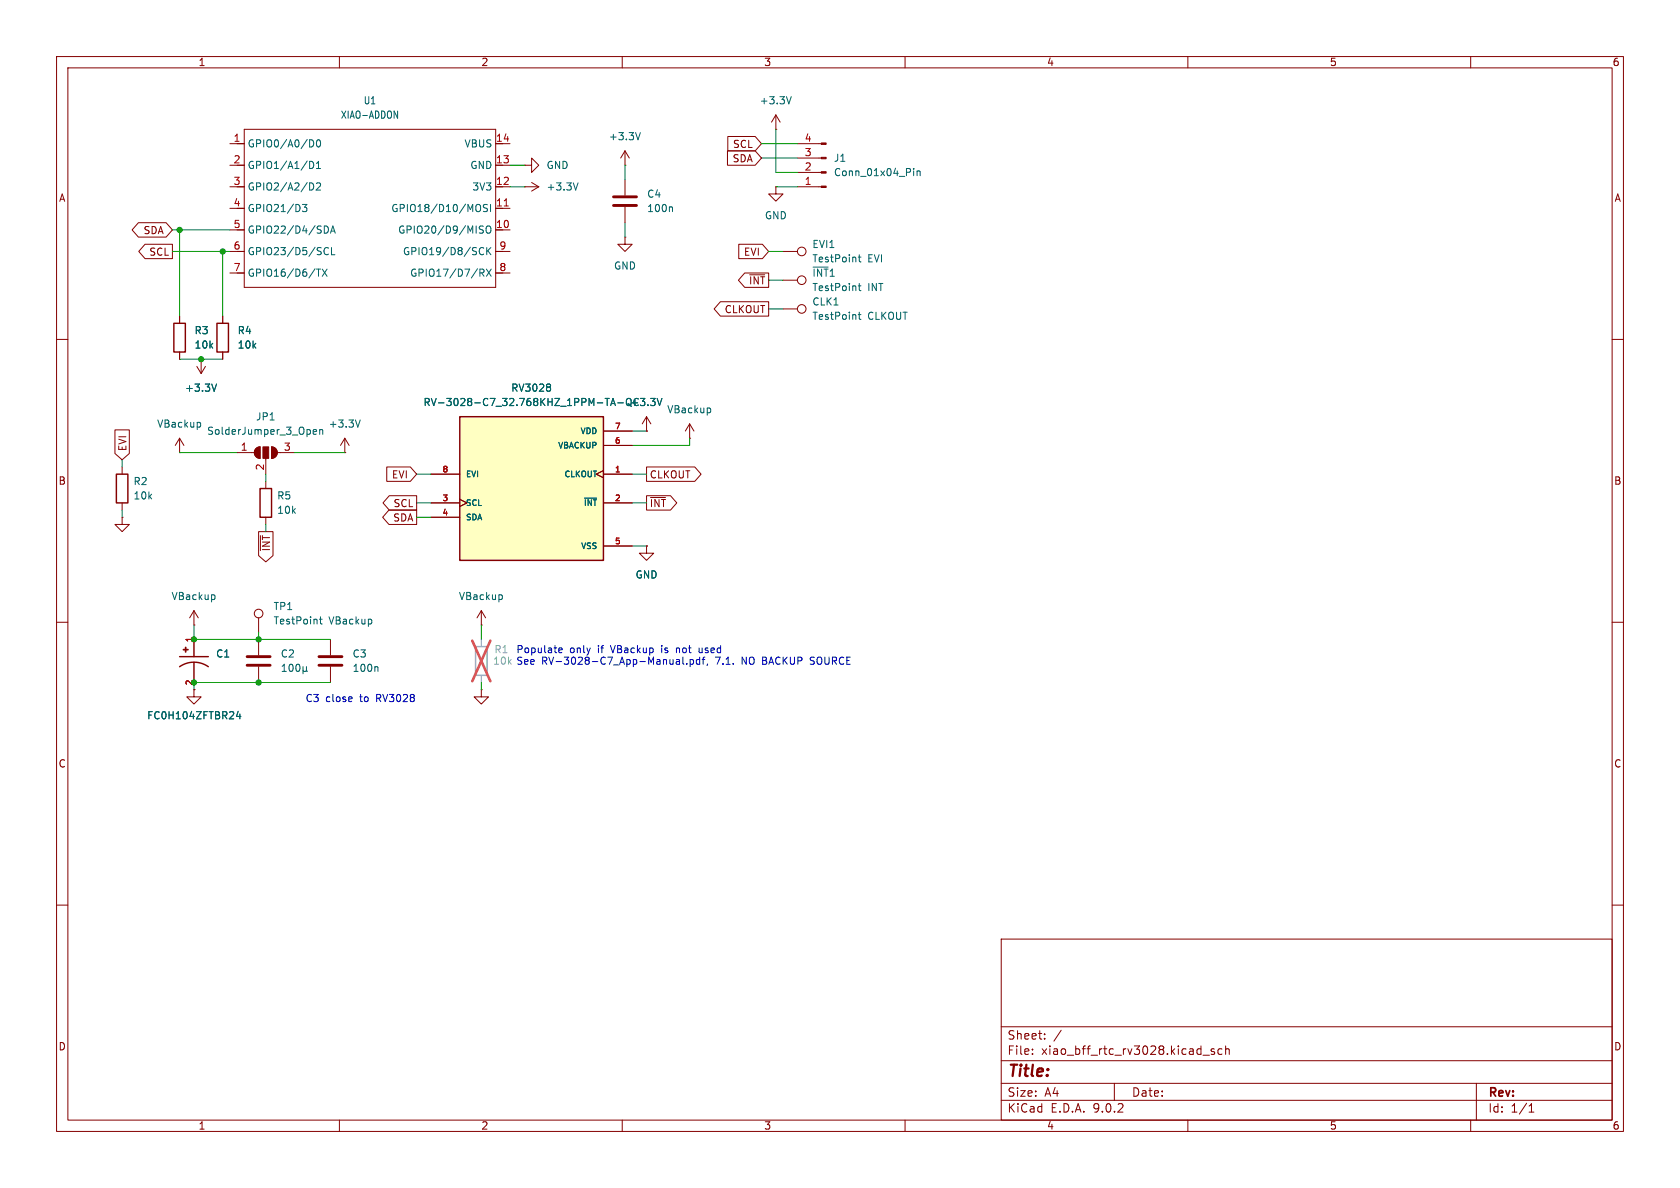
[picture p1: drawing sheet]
<svg xmlns="http://www.w3.org/2000/svg" width="297mm" height="210mm" viewBox="0 0 297 210" stroke-linecap="round" stroke-linejoin="round" font-family="sans-serif">
<g fill="none" stroke="#840000" stroke-width=".18">
<path d="M10 10h277v190h-277zM12 12h273v186h-273zM60 10v2M110 10v2M160 10v2M210 10v2M260 10v2M92.7 33h.1M92.7 29.2h1.3v-1.3l1.2 1.3-1.2 1.3v-1.3M92.7 29.2h.1M92.7 33h2.5M94 32.3l1.2 .7"/>
<path d="M95.2 33l-1.2 .8M137.2 22.9h.1M137.2 20.3l-.8 1.3M137.2 20.3l.7 1.3M137.2 20.3v2.6M138.4 44.5h2.6M10 60h2M114.3 76.2h.1M114.3 73.7l-.8 1.2M114.3 73.7l.8 1.2M114.3 73.7v2.5M285 60h2"/>
<path d="M114.3 96.5v1.3h1.3l-1.3 1.3-1.3-1.3h1.3M114.3 96.5h.1M10 110h2M34.3 110.5h.1M34.3 108l-.8 1.2M34.3 108l.8 1.2M34.3 108v2.5M45.7 109.2v2.6M58.4 113v2.8M58.4 117.9v2.8M285 110h2M10 160h2"/>
<path d="M177 166h108v32h-108zM285 160h2M60 198v2M110 198v2M160 198v2M177 194.5h108M177 191.5h108M177 187.5h108M177 181.5h108M182.5 186.3v.1M182.5 185.5v.1M184.7 183.6v.1"/>
<path d="M184.7 182.8v.1M187.6 182.1l-1.3 2M197 191.5v3M210 198v2M212.7 186.5h1.1M214.7 185.5l-.4-.1-.2 .2 .1 .2 .5 .2v.3h-.6M216 185.5l-.4-.1-.3 .3v.4l.2 .2h.5M216.7 185.5l.2-.1 .3 .1 .1 .9M216.7 184.9v1.5M260 198v2M261 191.5v6.5M270.3 196.6h.9"/>
<path d="M270.3 195.5l.4-.4v1.5"/>
<circle cx="141.7" cy="44.4" r=".76"/>
<circle cx="45.7" cy="108.5" r=".76"/>
</g>
<path d="M139.9 17.1l-.4 1.3M102.2 32.3l-.4 1.3M151.7 45.5h.5M151.9 45v1.1l.3 .2M117 70.4l-.4 1.3M37.8 105.1l.2 .3v.3l-.2 .3M56.5 109.5h.5M56.7 109v1.1l.3 .2M66.6 117.8l.2 .2v.7" fill="none" stroke="#006464" stroke-width=".18"/>
<path d="M56.4 116.1h4.1M56.4 117.6h4.1" fill="none" stroke="#840000" stroke-width=".51"/>
<path d="M81.3 73.7h25.4v25.4h-25.4z" fill="#ffffc2"/>
<path d="M30.7 57.2h2.1v5h-2.1zM38.4 57.2h2v5h-2zM81.3 73.7h25.4v25.4h-25.4zM20.6 83.8h2v5.1h-2zM46 86.4h2v5h-2zM31.7 117.9a4.4 4.4 0 0 1 5.1 0M31.7 116.1h5.1M34.3 113v3.1M34.3 117.1v3.6" fill="none" stroke="#840000" stroke-width=".25"/>
<g fill="none" stroke="#840000" stroke-width=".18">
<path d="M24.5 39.4h4.9l1.1 1.2-1.1 1.3h-4.9l-1.1-1.3zM40.6 33h2.6M40.6 25.4h2.6M40.6 29.2h2.6M40.6 36.8h2.6M43.2 22.9h44.4v27.9h-44.4zM87.6 33h2.6M87.6 25.4h2.6M87.6 29.2h2.6M87.6 36.8h2.6M110.5 29.2h.1M110.5 26.7l-.8 1.2"/>
<path d="M110.5 26.7l.8 1.2M110.5 26.7v2.5M110.5 31.8v2.7M110.5 36.6v2.8M128.6 26.7h4.9l1.1 1.2-1.1 1.3h-4.9zM128.7 24.1h4.8l1.1 1.3-1.1 1.3h-4.8zM137.2 33v1.3h1.2l-1.2 1.3-1.3-1.3h1.3M137.2 33h.1M141 33h4.2M141 30.5h4.2M141 27.9h4.2M141 25.4h4.2"/>
<path d="M25.6 43.2h4.9v2.5h-4.9l-1.1-1.2zM31.7 55.9v1.3M39.4 55.9v1.3M40.6 40.6h2.6M40.6 44.5h2.6M40.6 48.3h2.6M87.6 40.6h2.6M87.6 44.5h2.6M87.6 48.3h2.6M110.5 41.9v1.3h1.3l-1.3 1.3-1.3-1.3h1.3M110.5 41.9h.1M127.4 53.3h8.5v2.6h-8.5l-1.2-1.3z"/>
<path d="M130.6 43.2h4.2l1.1 1.3-1.1 1.2h-4.2zM131.7 48.3h4.2v2.5h-4.2l-1.2-1.3zM132.5 48.6h2.7M138.4 54.6h2.6M138.4 49.5h2.6M20.3 76h2.6v4.2l-1.3 1.1-1.3-1.1zM31.7 77.5l-.7 1.2M31.7 77.5l.8 1.2M31.7 62.2v1.3M31.7 77.5v2.5M34.8 64.8l.8 1.2M35.6 63.5h.1"/>
<path d="M35.6 63.5v2.5M36.3 64.8l-.7 1.2M39.4 62.2v1.3M45.3 79.3l.7-.3v2a1.02 1.02 0 0 1-1-.6 1.02 1.02 0 0 1 .3-1.1zM48 79a1.02 1.02 0 0 1 1 1 1.02 1.02 0 0 1-1 1zM61 77.5l-.8 1.2M61 77.5l.7 1.2M61 77.5v2.5M106.7 76.2h5.1M106.7 78.7h5.1M114.3 76.2h.1M121.9 77.5h.1"/>
<path d="M121.9 74.9l-.7 1.3M121.9 74.9l.8 1.3M121.9 74.9v2.6M21.6 91.4v1.3h1.3l-1.3 1.3-1.3-1.3h1.3M21.6 91.4h.1M21.6 82.6v1.2M21.6 88.9v1.3M31.7 80h.1M41.9 80h3.1M45.7 94h2.6v4.2l-1.3 1.1-1.3-1.1zM46 94.7v2.6M47 81v2.8"/>
<path d="M47 85.1v1.3M47 91.4v1.3M49 80h3.1M61 80h.1M68.4 82.5h4.1l1.2 1.3-1.2 1.3h-4.1zM68.8 90.2h4.9v2.5h-4.9l-1.2-1.3zM68.8 87.6h4.9v2.6h-4.9l-1.1-1.3zM76.2 83.8h5.1M76.2 88.9h5.1M76.2 91.4h5.1M81.3 88.3l1.2 .6-1.2 .6M106.7 83.2l-1.3 .6 1.3 .7"/>
<path d="M106.7 83.8h5.1M106.7 88.9h5.1M106.7 96.5h5.1M114.3 87.6h4.2l1.1 1.3-1.1 1.3h-4.2zM114.3 82.5h8.5l1.1 1.3-1.1 1.3h-8.5zM114.3 96.5h.1M115 87.9h2.7M45.7 113v2.8M45.7 117.9v2.8M85.1 110.5h.1M85.1 108l-.8 1.2M85.1 108l.8 1.2"/>
<path d="M85.1 108v2.5M34.3 121.9v1.3h1.3l-1.3 1.3-1.3-1.3h1.3M34.3 121.9h.1M85.1 121.9v1.3h1.3l-1.3 1.3-1.3-1.3h1.3M85.1 121.9h.1"/>
<circle cx="141.7" cy="49.5" r=".76"/>
<circle cx="141.7" cy="54.6" r=".76"/>
</g>
<g fill="none" stroke="#006464" stroke-width=".18">
<path d="M69.7 19.6l.6 1.3v-1.3M53.5 36.1h.8l-.5 .5 .4 .1v.6l-.2 .1-.5-.1M54.7 28.5a.64 .64 0 0 1 .8 .7 .64 .64 0 0 1-.8 .6M54.7 32.3a.64 .64 0 0 1 .8 .7 .64 .64 0 0 1-.8 .6M55 24.7a.68 .68 0 0 1 .5 .6 .68 .68 0 0 1-.5 .7M55.9 32.5l.5-.2 .3 .4-.8 .9h.8M55.9 29.8h.8M55.9 28.9l.4-.4v1.3M56.1 24.8l.1-.1a.68 .68 0 0 1 .5 .6 .68 .68 0 0 1-.5 .7 .84 .84 0 0 1-.1-1.2zM57.3 39.9a.64 .64 0 0 1 .8 .7 .64 .64 0 0 1-.8 .6M84.7 36.1l.1 .1a.81 .81 0 0 1-.1 1.2M85 39.9l.4 .1"/>
<path d="M86.2 36.2l-.5-.1-.2 .2v.3l.6 .3 .1 .3-.3 .2-.5-.1M86.7 36.1v1.3M113.2 23.4l-.4 1.3M118.7 36.6l.2 .1v.7M161.5 29.8v.1M161.5 30.2v.9M162.1 30.2v.9M162.1 30.3l.2-.1 .3 .1 .1 .8M55.9 47.6h.8M56.3 47.6v1.2M57 47.6l.8 1.2M57.3 44.7l.4 .3 .4-.1"/>
<path d="M57.8 47.6l-.8 1.2M58.1 43.9l-.4-.1-.4 .3M58.4 41.2l.4-1.3 .5 1.3M58.5 40.9h.6M58.6 43.8v1.2h.6M84.8 47.6h.5l.3 .2-.2 .4h-.6M85 40.6l.3 .1 .1 .3-.2 .2h-.3M85 43.8h.3l.2 .1M85.1 48.2l.5 .6M85.5 44.9l-.2 .1h-.3M86 40.1l.2-.2a.43 .43 0 0 1 .6 .5v.4a.42 .42 0 0 1-.4 .4 .42 .42 0 0 1-.5-.4zM86 47.6l.8 1.2"/>
<path d="M86.1 43.8v1.2M86.2 44.3l.6 .7M86.8 43.8l-.7 .7M86.8 47.6l-.8 1.2M151.7 55.6h.5M151.7 50.5h.5M151.9 50.1v1.1l.3 .2M151.9 55.2v1.1l.3 .2M35.2 74.7l.3 .2v.4l-.3 .2M38.3 67.9l-.4 1.3M55.4 76.4l.6-.2-.1-.2-.4-.1-.1 .2v.6h.5M56.5 76.1l.2-.2 .3 .1 .1 .8"/>
<path d="M56.5 75.9v.9M63.7 74.2l-.4 1.3M97.2 68l.1 .1-.1 .3M97.2 68.5l.1 .2-.1 .4M107 70.4h.7M107.3 70.4v1.3M107.9 71.7l.5-1.3 .4 1.3M108.1 71.3h.6M109.2 71.2h1M110.9 70.5a.9 .9 0 0 0 0 1.1M117 70.4l-.4 1.3M125.4 72.1l.2 .3v.3l-.2 .3"/>
<path d="M103.3 88.1h2.2M49.9 118.7h.7M49.9 117.8l.3-.4v1.3M51.2 117.5l.2-.1a.68 .68 0 0 1 .4 .7 .68 .68 0 0 1-.4 .6l-.2-.1-.1-.4zM52.4 117.5l.2-.1a.68 .68 0 0 1 .4 .7 .68 .68 0 0 1-.4 .6l-.2-.1-.1-.4zM53.6 118.5l.2 .2h.2l.2-.2M53.6 117.8v1.3M54.2 118.5l.2 .2M54.2 117.8v.7M88.6 105.1l.2 .3v.3l-.2 .3M42.1 125.7l-.3 .9h.8M42.4 126.2v.9"/>
</g>
<path d="M108.5 34.8h4M108.5 36.3h4M43.7 116.1h4.1M43.7 117.6h4.1" fill="none" stroke="#840000" stroke-width=".51"/>
<g fill="#840000" stroke="#840000" stroke-width=".18">
<path d="M145.2 32.9h.8v.2h-.8z"/>
<path d="M145.2 30.4h.8v.2h-.8z"/>
<path d="M145.2 27.8h.8v.3h-.8z"/>
<path d="M145.2 25.3h.8v.2h-.8z"/>
<path d="M32.8 114.4h.1v.9h-.1z"/>
<path d="M32.4 114.8h.9v.1h-.9z"/>
<path d="M45.3 79.3l.7-.3v2a1.02 1.02 0 0 1-1-.6 1.02 1.02 0 0 1 .3-1.1z"/>
<path d="M46.5 79h1v2h-1z"/>
<path d="M48 79a1.02 1.02 0 0 1 1 1 1.02 1.02 0 0 1-1 1z"/>
</g>
<path d="M89.1 36.4h.8" fill="none" stroke="#a90000" stroke-width=".18"/>
<path d="M84.1 114.3h2v5.1h-2z" fill="none" stroke="#a1a1a1" stroke-width=".25"/>
<path d="M85.1 113v1.3M85.1 119.4v1.3" fill="none" stroke="#a1a1a1" stroke-width=".18"/>
<path d="M83.5 113.3l3.2 7.1M86.7 113.3l-3.2 7.1" fill="none" stroke="#e65255" stroke-width=".46"/>
<g fill="none" stroke="#009600" stroke-width=".18">
<path d="M90.2 33h2.5M90.2 29.2h2.5M110.5 29.2v2.6M110.5 39.4v2.5M134.6 27.9h6.4M134.6 25.4h6.4M137.2 33h3.8M137.2 22.9v7.6h3.8M30.5 44.5h10.1M30.5 40.6h10.1M31.7 40.6v15.3M39.4 44.5v11.4"/>
<path d="M135.9 44.5h2.5M135.9 49.5h2.5M135.9 54.6h2.5M31.7 63.5h7.7M111.8 76.2h2.5M121.9 77.5v1.2h-10.1M21.6 81.3v1.3M21.6 90.2v1.2M31.7 80h10.2M47 83.8v1.3M52.1 80h8.9M73.7 83.8h2.5"/>
<path d="M73.7 88.9h2.5M73.7 91.4h2.5M111.8 83.8h2.5M111.8 88.9h2.5M111.8 96.5h2.5M34.3 110.5v2.5h24.1M45.7 111.8v1.2M85.1 110.5v2.5M58.4 120.7h-24.1v1.2M85.1 120.7v1.2"/>
</g>
<g fill="none" stroke="#0000c2" stroke-width=".18">
<path d="M98.8 115l.6-.2-.1-.2-.3-.1-.2 .2v.6h.5M119.6 114.5v.9M119.8 114.5l-.2 .2M120 116.6l.1 .2v.6M120.1 117.4h-.4M120.1 116.9h-.4M120.7 116.2v1l.2 .2M121.4 117.3v.1M122 116.6h.4l.2 .2-.1 .6h-.5M122 116.6v1.3M123.6 114.5v.7l.3 .2M123.7 116.6h-.4l-.2 .2 .1 .6h.5"/>
<path d="M123.7 116.2v1.2M124.1 116.6h.5M124.4 116.2l-.1 1.2M125.1 117.4l-.1 .2M143.2 117.4h.2M143.5 116.2l-.3 .2 .3 .4"/>
</g>
<g fill="#009600" stroke="#009600" stroke-width=".18">
<circle cx="39.4" cy="44.5" r=".46"/>
<circle cx="31.7" cy="40.6" r=".46"/>
<circle cx="35.6" cy="63.5" r=".46"/>
<circle cx="45.7" cy="120.7" r=".46"/>
<circle cx="45.7" cy="113" r=".46"/>
<circle cx="34.3" cy="113" r=".46"/>
<circle cx="34.3" cy="120.7" r=".46"/>
</g>
<text font-size="2.8" fill="#840000" x="178" y="190.9">Title:</text>
<g font-size="2.1" fill="#840000">
<text x="178" y="184">Sheet:</text>
<text x="178" y="186.7">File:</text>
<text x="184.1" y="186.7">xiao_bff_rtc_rv3028.kicad_sch</text>
<text x="178" y="196.9">KiCad</text>
<text x="178" y="194.1">Size:</text>
<text x="184.7" y="194.1">A4</text>
<text x="185.7" y="196.9">E.D.A.</text>
<text x="193.3" y="196.9">9.0.2</text>
<text x="200" y="194.1">Date:</text>
<text x="263" y="194.3">Rev:</text>
<text x="263" y="196.9">Id:</text>
<text x="267.1" y="196.9">1/1</text>
</g>
<g font-size="1.8" fill="#840000">
<text x="35" y="11.9">1</text>
<text x="85" y="11.9">2</text>
<text x="135" y="11.9">3</text>
<text x="185" y="11.9">4</text>
<text x="235" y="11.9">5</text>
<text x="285" y="11.9">6</text>
<text x="129.4" y="28.9">SDA</text>
<text x="129.5" y="26.4">SCL</text>
<text x="10.3" y="35.9">A</text>
<text x="285.3" y="35.9">A</text>
<text x="25.3" y="41.6">SDA</text>
<text x="26.3" y="45.4">SCL</text>
<text x="131.4" y="45.4">EVI</text>
<text x="132.3" y="50.5">~{INT}</text>
<text x="128" y="55.6">CLKOUT</text>
<text x="22.5" y="79.9" transform="rotate(-90 22.5 79.9)">EVI</text>
<text x="10.3" y="85.9">B</text>
<text x="69.2" y="84.8">EVI</text>
<text x="69.5" y="89.9">SCL</text>
<text x="114.8" y="89.9">~{INT}</text>
<text x="114.8" y="84.8">CLKOUT</text>
<text x="285.3" y="85.9">B</text>
<text x="69.4" y="92.4">SDA</text>
<text x="10.3" y="135.9">C</text>
<text x="285.3" y="135.9">C</text>
<text x="10.3" y="185.9">D</text>
<text x="285.3" y="185.9">D</text>
<text x="35" y="199.9">1</text>
<text x="85" y="199.9">2</text>
<text x="135" y="199.9">3</text>
<text x="185" y="199.9">4</text>
<text x="235" y="199.9">5</text>
<text x="285" y="199.9">6</text>
</g>
<g font-size="1.8" fill="#006464">
<text x="60.1" y="21.2">XIAO-ADDON</text>
<text x="64.2" y="18.6">U1</text>
<text x="134.2" y="18.6">+3.3V</text>
<text x="43.7" y="26.3">GPIO0/A0/D0</text>
<text x="82" y="26.3">VBUS</text>
<text x="107.5" y="25">+3.3V</text>
<text x="147.3" y="28.8">J1</text>
<text x="43.7" y="30.1">GPIO1/A1/D1</text>
<text x="43.7" y="33.9">GPIO2/A2/D2</text>
<text x="83" y="30.1">GND</text>
<text x="83.4" y="33.9">3V3</text>
<text x="96.5" y="30.1">GND</text>
<text x="96.5" y="33.9">+3.3V</text>
<text x="114.3" y="35.2">C4</text>
<text x="147.3" y="31.3">Conn_01x04_Pin</text>
<text x="43.7" y="37.7">GPIO21/D3</text>
<text x="43.7" y="41.5">GPIO22/D4/SDA</text>
<text x="69.1" y="37.7">GPIO18/D10/MOSI</text>
<text x="70.3" y="41.5">GPIO20/D9/MISO</text>
<text x="114.3" y="37.7">100n</text>
<text x="135.1" y="39">GND</text>
<text x="43.7" y="45.3">GPIO23/D5/SCL</text>
<text x="71.1" y="45.3">GPIO19/D8/SCK</text>
<text x="108.5" y="47.9">GND</text>
<text x="143.5" y="44">EVI1</text>
<text x="143.5" y="46.6">TestPoint</text>
<text x="153.4" y="46.6">EVI</text>
<text x="43.7" y="49.1">GPIO16/D6/TX</text>
<text x="72.4" y="49.1">GPIO17/D7/RX</text>
<text x="143.5" y="49.1">~{INT}1</text>
<text x="143.5" y="51.7">TestPoint</text>
<text x="153.4" y="51.7">INT</text>
<text x="34.3" y="59.3">R3</text>
<text x="41.9" y="59.3">R4</text>
<text x="143.5" y="54.2">CLK1</text>
<text x="143.5" y="56.7">TestPoint</text>
<text x="153.4" y="56.7">CLKOUT</text>
<text x="34.3" y="61.8">10k</text>
<text x="41.9" y="61.8">10k</text>
<text x="32.6" y="69.4">+3.3V</text>
<text x="74.8" y="72">RV-3028-C7_32.768KHZ_1PPM-TA-QC</text>
<text x="90.3" y="69.4">RV3028</text>
<text x="111.4" y="72">+3.3V</text>
<text x="27.7" y="75.8">VBackup</text>
<text x="36.5" y="77.1">SolderJumper_3_Open</text>
<text x="45.2" y="74.5">JP1</text>
<text x="58" y="75.8">+3.3V</text>
<text x="117.9" y="73.3">VBackup</text>
<text x="23.5" y="86">R2</text>
<text x="23.5" y="88.5">10k</text>
<text x="48.9" y="88.5">R5</text>
<text x="48.9" y="91">10k</text>
<text x="30.2" y="106.3">VBackup</text>
<text x="81" y="106.3">VBackup</text>
<text x="112.3" y="102.5">GND</text>
<text x="48.3" y="108.1">TP1</text>
<text x="48.3" y="110.6">TestPoint</text>
<text x="58.1" y="110.6">VBackup</text>
<text x="38.1" y="116.4">C1</text>
<text x="49.5" y="116.4">C2</text>
<text x="62.2" y="116.4">C3</text>
<text x="62.2" y="119">100n</text>
<text x="25.9" y="127.4">FC0H104ZFTBR24</text>
</g>
<g font-size="1.8" fill="#a90000">
<text x="41.2" y="25.1">1</text>
<text x="41.2" y="29">2</text>
<text x="87.6" y="25.1">14</text>
<text x="87.6" y="29">13</text>
<text x="142.2" y="27.7">3</text>
<text x="142.2" y="25.1">4</text>
<text x="41.2" y="32.8">3</text>
<text x="87.6" y="32.8">12</text>
<text x="142.2" y="32.8">1</text>
<text x="142.2" y="30.2">2</text>
<text x="41.2" y="36.6">4</text>
<text x="41.2" y="40.4">5</text>
<text x="87.6" y="36.6">11</text>
<text x="87.6" y="40.4">10</text>
<text x="41.2" y="44.2">6</text>
<text x="88.2" y="44.2">9</text>
<text x="41.2" y="48">7</text>
<text x="88.2" y="48">8</text>
<text x="42.5" y="79.8">1</text>
<text x="46.7" y="83.3" transform="rotate(-90 46.7 83.3)">2</text>
<text x="50.1" y="79.8">3</text>
</g>
<text font-size="1.8" fill="#009600" x="47.9" y="97.6" transform="rotate(-90 47.9 97.6)">~{INT}</text>
<g font-size="1.8" fill="#989898">
<text x="87.1" y="117.7">10k</text>
<text x="87.3" y="115.7">R1</text>
</g>
<g font-size="1.8" fill="#0000c2">
<text x="91.2" y="115.7">Populate</text>
<text x="91.2" y="117.7">See</text>
<text x="95.7" y="117.7">RV-3028-C7_App-Manual.pdf,</text>
<text x="100.7" y="115.7">only</text>
<text x="105.8" y="115.7">if</text>
<text x="108.3" y="115.7">VBackup</text>
<text x="117.4" y="115.7">is</text>
<text x="120.2" y="115.7">not</text>
<text x="124.4" y="115.7">used</text>
<text x="126.6" y="117.7">7.1.</text>
<text x="131.4" y="117.7">NO BACKUP</text>
<text x="143.9" y="117.7">SOURCE</text>
<text x="53.9" y="124.3">C3</text>
<text x="57.6" y="124.3">close</text>
<text x="63.8" y="124.3">to</text>
<text x="66.8" y="124.3">RV3028</text>
</g>
<g font-size="1.4" fill="#006464">
<text x="102.5" y="76.9">VDD</text>
<text x="98.5" y="79.5">VBACKUP</text>
<text x="82.3" y="84.6">EVI</text>
<text x="82.3" y="89.6">SCL</text>
<text x="99.7" y="84.6">CLKOUT</text>
<text x="103.1" y="89.6">~{INT}</text>
<text x="82.3" y="92.2">SDA</text>
<text x="102.6" y="97.3">VSS</text>
</g>
<g font-size="1.4" fill="#a90000">
<text x="108.6" y="75.9">7</text>
<text x="78.1" y="83.6">8</text>
<text x="108.6" y="78.5">6</text>
<text x="108.6" y="83.6">1</text>
<text x="78.1" y="88.6">3</text>
<text x="108.6" y="88.6">2</text>
<text x="78.1" y="91.2">4</text>
<text x="108.6" y="96.3">5</text>
<text x="34" y="113.6" transform="rotate(-90 34 113.6)">1</text>
<text x="34" y="121.3" transform="rotate(-90 34 121.3)">2</text>
</g>
</svg>
